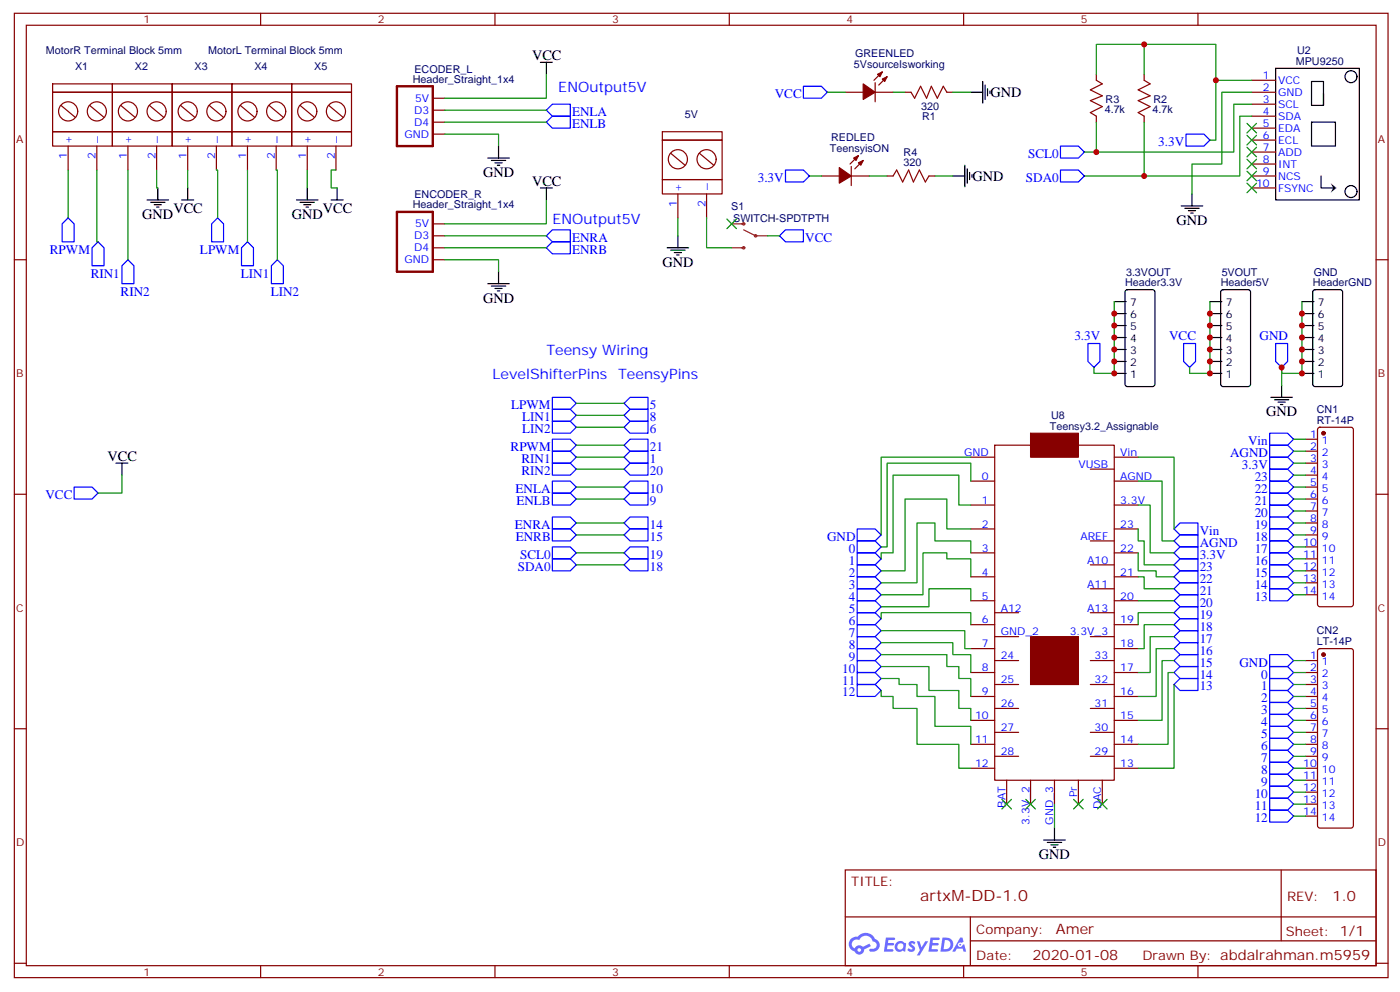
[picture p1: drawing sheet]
<svg xmlns="http://www.w3.org/2000/svg" width="413mm" height="292mm" viewBox="0 0 413 292" stroke-linecap="round" stroke-linejoin="round" font-family="sans-serif">
<g fill="none" stroke="#870000" stroke-width=".35">
<path d="M4.2 3.9h405.4v284.4h-405.4zM7.8 7.4h398.2v277.3h-398.2zM76.9 3.9v3.5M146 3.9v3.5M215.2 3.9v3.5M284.3 3.9v3.5M353.5 3.9v3.5M4.2 76.6h3.6M406 76.6h3.6M4.2 145.7h3.6M406 145.7h3.6M4.2 214.9h3.6"/>
<path d="M406 214.9h3.6M249.4 256.5h156.6v28.2h-156.6zM378 256.5v20.9M249.4 270.4h156.5M286.3 277.4h119.6M286.3 270.4v14.1M4.2 284h3.6M76.9 284.7v3.6M146 284.7v3.6M215.2 284.7v3.6M284.3 284.7v3.6M353.5 284.7v3.6"/>
<path d="M406 284h3.6"/>
</g>
<g fill="#5487ff">
<path d="M268.4 277.7a1.22 1.22 0 0 1 1.7 .2l-.4 .6a.47 .47 0 0 0-.3-.4 .47 .47 0 0 0-.5 .2l.2 .2a1.14 1.14 0 0 1 .7 1.8 1.14 1.14 0 0 1-1.9 0l-.2-.2 .5-.6 .7 .5a.29 .29 0 0 0 .4-.3 .29 .29 0 0 0-.3-.3 1.04 1.04 0 0 1-.6-1.7z"/>
<path d="M261.4 276.4h2.4l.3 .2-.1 .5-1.9 .1-.1 .8h1.5l.3 .4-.3 .4h-1.6l-.2 1.1h1.8l.1 .3-.1 .3-2.7 .1z"/>
<path d="M274.6 276.4h2.3l.3 .2-.1 .5-1.8 .1-.1 .8h1.5l.3 .4-.4 .4h-1.6l-.1 1.1h1.7l.2 .3-.2 .3-2.6 .1z"/>
<path d="M283.3 276.4h.7l.3 1.3-.6 .3a.69 .69 0 0 0-1 .3 .69 .69 0 0 0 .5 .9 .69 .69 0 0 0 .8-.6l.5-.2 .6 2.2h-.8l-.2-.9h-1.8l-.5 .9h-.8z"/>
<path d="M270.5 277.5h.8l.6 1.8 1.1-1.8h.9l-2.6 4.2h-.8l.9-1.5z"/>
<path d="M278.1 276.4l-.6 4.2h1.3a2.11 2.11 0 0 0 2.5-2.1 2.11 2.11 0 0 0-2.5-2.1zM278.8 277.2a1.39 1.39 0 0 1 1.7 1.4 1.39 1.39 0 0 1-1.8 1.3h-.3z"/>
<path d="M264.4 278.1a1.54 1.54 0 0 0-.1 2.1 1.54 1.54 0 0 0 2.2 .1l.6 .3 .3-2.3-.2-.3h-.4a1.49 1.49 0 0 0-2.4 .1zM264.7 279.1a.94 .94 0 0 1 1.8 0 .94 .94 0 0 1-1.8 0z"/>
<path d="M251.1 276.8a2.18 2.18 0 0 0 1.1 3.7 1.44 1.44 0 0 0 1.6 .9 1.44 1.44 0 0 0 1.2-1.4l2-1-.5-.8-1.9 1a1.47 1.47 0 0 0-2.4 .4 1.39 1.39 0 0 1-.7-1.9 1.39 1.39 0 0 1 2-.5 2.12 2.12 0 0 1 2.2-1.3 2.12 2.12 0 0 1 1.9 1.7 1.14 1.14 0 0 1 1.1 1.4 1.14 1.14 0 0 1-1.7 .7 .43 .43 0 0 0-.5 .4 .43 .43 0 0 0 .4 .5 1.98 1.98 0 0 0 2.5-1.2 1.98 1.98 0 0 0-1.2-2.6 3.1 3.1 0 0 0-5.3-.6l-.9 .1zM253 280.1a.55 .55 0 0 1 1.1 0 .55 .55 0 0 1-1.1 0z"/>
<circle cx="283.3" cy="278.5" r=".26"/>
</g>
<g fill="none" stroke="#870000" stroke-width=".35">
<path d="M15.5 24.7h17.7v2.5h-17.7zM15.5 27.2h17.7v11.6h-17.7zM15.5 38.8h17.7v4.3h-17.7zM18 31.1l4.2 3.5M26.5 31.1l4.2 3.5M33.2 24.7h17.6v2.5h-17.6zM33.2 27.2h17.6v11.6h-17.6zM33.2 38.8h17.6v4.3h-17.6zM35.6 31.1l4.3 3.5M44.1 31.1l4.2 3.5M50.8 24.7h17.6v2.5h-17.6zM50.8 27.2h17.6v11.6h-17.6z"/>
<path d="M50.8 38.8h17.6v4.3h-17.6zM53.3 31.1l4.2 3.5M61.7 31.1l4.3 3.5M68.4 24.7h17.7v2.5h-17.7zM68.4 27.2h17.7v11.6h-17.7zM68.4 38.8h17.7v4.3h-17.7zM70.9 31.1l4.2 3.5M79.4 31.1l4.2 3.5M86.1 24.7h17.6v2.5h-17.6zM86.1 27.2h17.6v11.6h-17.6zM86.1 38.8h17.6v4.3h-17.6zM88.5 31.1l4.3 3.5"/>
<path d="M97 31.1l4.2 3.5M127.7 29h3.5M127.7 39.5h3.5M127.7 36h3.5M127.7 32.5h3.5M195.4 38.8h17.7v2.5h-17.7zM249.4 27.2h5.3M258.2 24.4v5.6M258.2 27.2h5.3M260.3 21.2l-2.4 2.5M261.8 22.6l-2.5 2.5M267.1 27.2h1.7l1.1 1.8 1.7-3.6 1.8 3.6 1.4-3.6 1.8 3.6 1.7-3.6 1.1 1.8h1.8"/>
<path d="M323.5 21.9v1.8l1.8 1-3.6 1.8 3.6 1.8-3.6 1.4 3.6 1.7-3.6 1.8 1.8 1.1v1.7M337.6 21.9v1.8l1.8 1-3.6 1.8 3.6 1.8-3.6 1.4 3.6 1.7-3.6 1.8 1.8 1.1v1.7M369.4 27.2h7M369.4 37.8h7M369.4 34.3h7M369.4 30.7h7M369.4 23.7h7M20.1 43.1v7M28.6 43.1v7M37.7 43.1v7M46.2 43.1v7M55.4 43.1v7"/>
<path d="M63.9 43.1v7M73 43.1v7M81.5 43.1v7M90.7 43.1v7M99.1 43.1v7M195.4 41.3h17.7v11.7h-17.7zM195.4 53h17.7v4.2h-17.7zM197.9 45.2l4.2 3.5M200 57.2v7M206.4 45.2l4.2 3.5M208.5 57.2v7M242.4 51.9h5.2"/>
<path d="M251.2 51.9h5.3M251.2 49.1v5.6M253.3 45.9l-2.5 2.5M254.7 47.3l-2.5 2.5M261.8 51.9h1.7l1.1-1.8 1.7 3.6 1.8-3.6 1.4 3.6 1.8-3.6 1.7 3.6 1.1-1.8h1.8M369.4 51.9h7M369.4 55.4h7M369.4 48.4h7M369.4 44.8h7M369.4 41.3h7M127.7 66h3.5M127.7 76.6h3.5"/>
<path d="M127.7 73.1h3.5M127.7 69.5h3.5M286.5 134.8h7M293.5 131.3h35.3v98.7h-35.3zM321.7 138.3h7.1M328.8 134.8h7M385.2 129.5h3.6M385.2 133h3.6M385.2 136.6h3.6M389 126.2l.5-.2h9.1l.5 .2 .2 .5v51.5l-.2 .5-.5 .2h-9.1l-.5-.2-.2-.5v-51.5zM286.5 148.9h7M286.5 156h7"/>
<path d="M286.5 141.9h7M321.7 159.5h7.1M328.8 148.9h7M328.8 156h7M328.8 141.9h7M385.2 140.1h3.6M385.2 143.6h3.6M385.2 147.1h3.6M385.2 150.7h3.6M385.2 154.2h3.6M385.2 157.7h3.6M286.5 163h7"/>
<path d="M286.5 170.1h7M286.5 177.1h7M321.7 173.6h7.1M321.7 166.5h7.1M328.8 163h7M328.8 170.1h7M328.8 177.1h7M385.2 161.3h3.6M385.2 164.8h3.6M385.2 168.3h3.6M385.2 171.8h3.6M385.2 175.4h3.6"/>
<path d="M286.5 184.2h7M286.5 191.2h7M286.5 198.3h7M293.5 194.8h7.1M293.5 187.7h7.1M293.5 180.7h7.1M321.7 194.8h7.1M321.7 187.7h7.1M321.7 180.7h7.1M328.8 184.2h7M328.8 191.2h7M328.8 198.3h7"/>
<path d="M385.2 198.3h3.6M385.2 194.8h3.6M389 191.4l.5-.2h9.1l.5 .2 .2 .5v51.6l-.2 .5-.5 .2h-9.1l-.5-.3-.2-.4v-51.6zM286.5 205.4h7M286.5 212.4h7M286.5 219.5h7M293.5 215.9h7.1M293.5 208.9h7.1M293.5 201.8h7.1M321.7 215.9h7.1M321.7 208.9h7.1M321.7 201.8h7.1"/>
<path d="M328.8 205.4h7M328.8 212.4h7M328.8 219.5h7M385.2 205.4h3.6M385.2 212.4h3.6M385.2 219.5h3.6M385.2 215.9h3.6M385.2 208.9h3.6M385.2 201.8h3.6M286.5 226.5h7M293.5 223h7.1M297 230v7.1"/>
<path d="M304.1 230v7.1M311.1 230v7.1M318.2 230v7.1M321.7 223h7.1M325.3 230v7.1M328.8 226.5h7M385.2 226.5h3.6M385.2 223h3.6M385.2 230h3.6M385.2 233.6h3.6M385.2 237.1h3.6M385.2 240.6h3.6"/>
<circle cx="20.1" cy="32.8" r="2.82"/>
<circle cx="28.6" cy="32.8" r="2.82"/>
<circle cx="37.7" cy="32.8" r="2.82"/>
<circle cx="46.2" cy="32.8" r="2.82"/>
<circle cx="55.4" cy="32.8" r="2.82"/>
<circle cx="63.9" cy="32.8" r="2.82"/>
<circle cx="73" cy="32.8" r="2.82"/>
<circle cx="81.5" cy="32.8" r="2.82"/>
<circle cx="90.7" cy="32.8" r="2.82"/>
<circle cx="99.1" cy="32.8" r="2.82"/>
<circle cx="200" cy="47" r="2.82"/>
<circle cx="208.5" cy="47" r="2.82"/>
</g>
<g fill="#870000" stroke="#870000" stroke-width=".35">
<path d="M304.1 187.7h14.1v14.1h-14.1z"/>
<path d="M304.1 127.7h14.1v7.1h-14.1z"/>
<path d="M260.3 23.3l1.5-.7-.7 1.4z"/>
<path d="M258.9 21.9l1.4-.7-.7 1.4z"/>
<path d="M254.7 24.7l3.5 2.5-3.5 2.1z"/>
<path d="M253.3 48l1.4-.7-.7 1.4z"/>
<path d="M251.9 46.6l1.4-.7-.7 1.4z"/>
<path d="M247.6 49.4l3.6 2.5-3.6 2.1z"/>
<circle cx="390.5" cy="127.7" r=".53"/>
<circle cx="390.5" cy="193" r=".53"/>
</g>
<path d="M117.1 25.4h10.6v17.7h-10.6zM117.1 62.5h10.6v17.6h-10.6z" fill="none" stroke="#870000" stroke-width=".71"/>
<g fill="none" stroke="#8c2424" stroke-width=".35">
<path d="M215.9 73.1h3.5M215.9 66h3.5M219.4 67.8l3.6 1.7h3.5"/>
<circle cx="219.4" cy="73.1" r=".35"/>
<circle cx="219.4" cy="66" r=".35"/>
<circle cx="223" cy="69.5" r=".35"/>
</g>
<g fill="none" stroke="#000" stroke-width=".35">
<path d="M376.4 20.1h24.7v38.8h-24.7zM387 36h7.1v7.1h-7.1zM390.5 27.6v3.5h-3.5v-7.1h3.5v7.1M389.8 51.9v3.5h3.5M328.8 99.5h3.5M328.8 96h3.5M328.8 92.5h3.5M328.8 88.9h3.5M332.2 85.6l.5-.2h7.4l.6 .4 .1 27.5-.5 .6-7.6 .1-.7-.5v-27.4zM357 99.5h3.5M357 96h3.5M357 92.5h3.5"/>
<path d="M357 88.9h3.5M360.4 85.6l.5-.2h7.4l.7 .4v27.5l-.5 .6-7.6 .1-.7-.5v-27.4zM384.2 99.5h3.5M384.2 96h3.5M384.2 92.5h3.5M384.2 88.9h3.5M387.6 85.6l.5-.2h7.4l.6 .4 .1 27.5-.5 .6-7.6 .1-.7-.5-.1-27.4zM328.8 110.1h3.5M328.8 106.6h3.5M328.8 103h3.5M357 110.1h3.5M357 106.6h3.5"/>
<path d="M357 103h3.5M384.2 110.1h3.5M384.2 106.6h3.5M384.2 103h3.5"/>
<circle cx="398.6" cy="22.6" r="1.76"/>
<circle cx="398.6" cy="56.5" r="1.76"/>
</g>
<g fill="#fff" stroke="#fff" stroke-width=".35">
<circle cx="388.6" cy="112.6" r=".53"/>
<circle cx="361.4" cy="112.6" r=".53"/>
<circle cx="333.2" cy="112.6" r=".53"/>
</g>
<path d="M392.6 54l1.8 1.4-1.8 1.4 .7-1.4z" fill="#333"/>
<g fill="none" stroke="#00f" stroke-width=".35">
<path d="M161.2 32.5l1.8-1.8h5.3v3.6h-5.3zM161.2 36l1.8-1.7h5.3v3.5h-5.3zM237.1 25.4h5.3l1.7 1.8-1.7 1.8h-5.3zM350 39.5h5.2l1.8 1.8-1.8 1.8h-5.2zM231.8 50.1h5.3l1.7 1.8-1.7 1.8h-5.3zM312.9 50.1h5.3l1.8 1.8-1.8 1.8h-5.3zM312.9 43.1h5.3l1.8 1.7-1.8 1.8h-5.3zM18.3 66l1.8-1.8 1.8 1.8v5.3h-3.6zM28.9 71.3l1.8 1.8v5.3h-3.5v-5.3zM36 78.4l1.7-1.8 1.8 1.8v5.2h-3.5zM64.2 64.2l1.8 1.8v5.3h-3.6v-5.3zM73 71.3l1.8 1.8v5.3h-3.5v-5.3z"/>
<path d="M81.8 76.6l1.8 1.8v5.2h-3.5v-5.2zM163 71.3h5.3v3.5h-5.3l-1.8-1.7zM163 67.8h5.3v3.5h-5.3l-1.8-1.8zM231.8 67.8h5.3v3.5h-5.3l-1.8-1.8zM163 117.2h5.3l1.7 1.7-1.7 1.8h-5.3zM185.9 117.2h5.3v3.5h-5.3l-1.8-1.8zM321 101.3h3.6v5.3l-1.8 1.7-1.8-1.7zM349.2 101.3h3.6v5.3l-1.8 1.7-1.8-1.7zM376.4 101.3h3.5v5.3l-1.7 1.7-1.8-1.7zM163 129.5h5.3l1.7 1.8-1.7 1.7h-5.3zM163 133h5.3l1.7 1.8-1.7 1.8h-5.3zM163 136.6h5.3l1.7 1.7-1.7 1.8h-5.3z"/>
<path d="M163 120.7h5.3l1.7 1.7-1.7 1.8h-5.3zM163 124.2h5.3l1.7 1.8-1.7 1.7h-5.3zM185.9 120.7h5.3v3.5h-5.3l-1.8-1.8zM185.9 124.2h5.3v3.5h-5.3l-1.8-1.7zM185.9 129.5h5.3v3.5h-5.3l-1.8-1.7zM185.9 133h5.3v3.6h-5.3l-1.8-1.8zM185.9 136.6h5.3v3.5h-5.3l-1.8-1.8zM374.6 127.7h5.3l1.8 1.8-1.8 1.8h-5.3zM374.6 131.3h5.3l1.8 1.7-1.8 1.8h-5.3zM374.6 134.8h5.3l1.8 1.8-1.8 1.7h-5.3zM374.6 138.3h5.3l1.8 1.8-1.8 1.8h-5.3zM21.9 143.6h5.3l1.7 1.8-1.7 1.7h-5.3z"/>
<path d="M163 145.4h5.3l1.7 1.7-1.7 1.8h-5.3zM163 141.9h5.3l1.7 1.7-1.7 1.8h-5.3zM163 152.4h5.3l1.7 1.8-1.7 1.8h-5.3zM163 156h5.3l1.7 1.7-1.7 1.8h-5.3zM185.9 141.9h5.3v3.5h-5.3l-1.8-1.8zM185.9 145.4h5.3v3.5h-5.3l-1.8-1.8zM185.9 156h5.3v3.5h-5.3l-1.8-1.8zM185.9 152.4h5.3v3.6h-5.3l-1.8-1.8zM252.9 156h5.3l1.8 1.7-1.8 1.8h-5.3zM252.9 159.5h5.3l1.8 1.8-1.8 1.7h-5.3zM346.4 156l1.8-1.8h5.3v3.5h-5.3zM348.2 157.7h5.3v3.6h-5.3l-1.8-1.8z"/>
<path d="M374.6 141.9h5.3l1.8 1.7-1.8 1.8h-5.3zM374.6 145.4h5.3l1.8 1.7-1.8 1.8h-5.3zM374.6 148.9h5.3l1.8 1.8-1.8 1.7h-5.3zM374.6 152.4h5.3l1.8 1.8-1.8 1.8h-5.3zM374.6 156h5.3l1.8 1.7-1.8 1.8h-5.3zM374.6 159.5h5.3l1.8 1.8-1.8 1.7h-5.3zM163 161.3h5.3l1.7 1.7-1.7 1.8h-5.3zM163 164.8h5.3l1.7 1.7-1.7 1.8h-5.3zM185.9 161.3h5.3v3.5h-5.3l-1.8-1.8zM185.9 164.8h5.3v3.5h-5.3l-1.8-1.8zM252.9 163h5.3l1.8 1.8-1.8 1.7h-5.3zM252.9 166.5h5.3l1.8 1.8-1.8 1.8h-5.3z"/>
<path d="M252.9 170.1h5.3l1.8 1.7-1.8 1.8h-5.3zM252.9 173.6h5.3l1.8 1.8-1.8 1.7h-5.3zM252.9 177.1h5.3l1.8 1.8-1.8 1.8h-5.3zM346.4 170.1l1.8-1.8h5.3v3.5h-5.3zM346.4 163l1.8-1.7h5.3v3.5h-5.3zM348.2 175.4h5.3v3.5h-5.3l-1.8-1.8zM348.2 171.8h5.3v3.6h-5.3l-1.8-1.8zM348.2 164.8h5.3v3.5h-5.3l-1.8-1.8zM374.6 163h5.3l1.8 1.8-1.8 1.7h-5.3zM374.6 166.5h5.3l1.8 1.8-1.8 1.8h-5.3zM374.6 170.1h5.3l1.8 1.7-1.8 1.8h-5.3zM374.6 173.6h5.3l1.8 1.8-1.8 1.7h-5.3z"/>
<path d="M252.9 180.7h5.3l1.8 1.7-1.8 1.8h-5.3zM252.9 184.2h5.3l1.8 1.7-1.8 1.8h-5.3zM252.9 187.7h5.3l1.8 1.8-1.8 1.7h-5.3zM252.9 191.2h5.3l1.8 1.8-1.8 1.8h-5.3zM252.9 194.8h5.3l1.8 1.7-1.8 1.8h-5.3zM252.9 198.3h5.3l1.8 1.8-1.8 1.7h-5.3zM346.4 180.7l1.8-1.8h5.3v3.5h-5.3zM348.2 196.5h5.3v3.6h-5.3l-1.8-1.8zM348.2 193h5.3v3.5h-5.3l-1.8-1.7zM348.2 189.5h5.3v3.5h-5.3l-1.8-1.8zM348.2 185.9h5.3v3.6h-5.3l-1.8-1.8zM348.2 182.4h5.3v3.5h-5.3l-1.8-1.7z"/>
<path d="M374.6 196.5h5.3l1.8 1.8-1.8 1.8h-5.3zM374.6 193h5.3l1.8 1.8-1.8 1.7h-5.3zM252.9 201.8h5.3l1.8 1.8-1.8 1.8h-5.3zM346.4 201.8l1.8-1.7h5.3v3.5h-5.3zM374.6 217.7h5.3l1.8 1.8-1.8 1.7h-5.3zM374.6 214.2h5.3l1.8 1.7-1.8 1.8h-5.3zM374.6 210.6h5.3l1.8 1.8-1.8 1.8h-5.3zM374.6 207.1h5.3l1.8 1.8-1.8 1.7h-5.3zM374.6 203.6h5.3l1.8 1.8-1.8 1.7h-5.3zM374.6 200.1h5.3l1.8 1.7-1.8 1.8h-5.3zM374.6 238.9h5.3l1.8 1.7-1.8 1.8h-5.3zM374.6 235.3h5.3l1.8 1.8-1.8 1.8h-5.3z"/>
<path d="M374.6 231.8h5.3l1.8 1.8-1.8 1.7h-5.3zM374.6 228.3h5.3l1.8 1.7-1.8 1.8h-5.3zM374.6 224.8h5.3l1.8 1.7-1.8 1.8h-5.3zM374.6 221.2h5.3l1.8 1.8-1.8 1.8h-5.3z"/>
</g>
<g fill="none" stroke="#000" stroke-width=".35">
<path d="M159.5 18.4h3.5M161.2 18.4v3.5M286.5 27.2h3.5M290 24v6.4M290.7 25.1v4.2M291.4 26.1v2.2M292.1 26.8v.8M43.4 58.9h6.3M44.4 59.7h4.3M46.6 55.4v3.5M53.6 58.9h3.5M55.4 55.4v3.5"/>
<path d="M87.5 58.9h6.3M88.5 59.7h4.3M90.7 55.4v3.5M97.7 58.9h3.5M99.5 55.4v3.5M143.9 46.6h6.4M145 47.3h4.2M146 48h2.2M146.8 48.7h.7M147.1 43.1v3.5M159.5 55.4h3.5M161.2 55.4v3.5"/>
<path d="M281.2 51.9h3.5M284.7 48.7v6.4M285.4 49.8v4.2M286.1 50.8v2.2M286.8 51.5v.7M351.7 57.2v3.5M45.5 60.4h2.1M46.2 61.1h.7M89.6 60.4h2.1M90.3 61.1h.7M196.8 73.1h6.4M197.9 73.8h4.2"/>
<path d="M199 74.5h2.1M199.7 75.2h.7M200 69.5v3.6M348.5 60.7h6.4M349.6 61.4h4.2M350.7 62.1h2.1M351.4 62.8h.7M143.9 83.6h6.4M145 84.3h4.2M146 85.1h2.2M146.8 85.8h.7M147.1 80.1v3.5"/>
<path d="M375 117.2h6.4M376.1 117.9h4.2M377.1 118.6h2.1M377.8 119.3h.7M378.2 113.6v3.6M34.2 136.6h3.5M36 136.6v3.5M308 247.7h6.3M309 248.4h4.3M310.1 249.1h2.1M310.8 249.8h.7M311.1 244.2v3.5"/>
</g>
<g fill="none" stroke="#008700" stroke-width=".35">
<path d="M337.6 13.1h21.2v28.2h-1.8M131.2 39.5h15.9v3.6M131.2 32.5h30M131.2 36h30M161.2 21.9v7.1h-30M244.1 27.2h5.3M263.5 27.2h3.6M281.2 27.2h5.3M323.5 21.9v-8.8h14.1v8.8M323.5 36v8.8M337.6 36v15.9M358.8 23.7h10.6"/>
<path d="M369.4 30.7h-5.3v14.1h-44.1M369.4 34.3h-3.6v17.6h-45.8M369.4 27.2h-8.9v21.2h-8.8v8.8M20.1 50.1v14.1M28.6 50.1v21.2h.3M37.7 50.1v26.5M46.2 50.1v5.3h.4M55.4 50.1v5.3M63.9 50.1h.3v14.1M73 50.1v21.2M81.5 50.1h.3v26.5M90.7 50.1v5.3"/>
<path d="M99.1 50.1h-1.4v5.3h1.8M161.2 58.9v7.1h-30M238.8 51.9h3.6M256.5 51.9h5.3M275.9 51.9h5.3M131.2 76.6h15.9v3.5M131.2 73.1h30M131.2 69.5h30M200 64.2v5.3M208.5 64.2v8.9h7.4M226.5 69.5h3.5M328.8 88.9v21.2h-6v-1.8"/>
<path d="M357 88.9v21.2h-6v-1.8M384.2 88.9v21.2h-6v-1.8v5.3M170 118.9h14.1M170 122.4h14.1M170 126h14.1M170 134.8h14.1M170 131.3h14.1M170 138.3h14.1M286.5 134.8h-26.5v22.9M335.8 134.8h10.6v21.2M381.7 129.5h3.5M381.7 133h3.5"/>
<path d="M381.7 136.6h3.5M36 140.1v5.3h-7.1M170 143.6h14.1M170 147.1h14.1M170 154.2h14.1M170 157.7h14.1M286.5 141.9v-5.3h-24.7v24.7h-1.8M286.5 148.9h-3.6v-8.8h-19.4v22.9h-3.5v1.8M286.5 156h-7.1v-8.9h-12.3v21.2h-7.1M335.8 141.9h7.1v17.6h3.5M335.8 148.9h3.6v14.1h7M335.8 156v3.5h1.8v7h8.8"/>
<path d="M381.7 140.1h3.5M381.7 143.6h3.5M381.7 147.1h3.5M381.7 150.7h3.5M381.7 154.2h3.5M381.7 157.7h3.5M170 163h14.1M170 166.5h14.1M286.5 163v-3.5h-10.6v-5.3h-5.3v17.6h-10.6M286.5 170.1v-5.3h-7.1v-1.8h-7.1v12.4h-12.3M286.5 177.1v-3.5h-12.4v5.3h-14.1M335.8 163v5.3h5.3v1.8h5.3"/>
<path d="M335.8 170.1h1.8v3.5h8.8M335.8 177.1h10.6M381.7 161.3h3.5M381.7 164.8h3.5M381.7 168.3h3.5M381.7 171.8h3.5M381.7 175.4h3.5M260 182.4v-1.7h26.5v3.5M260 185.9h24.7v5.3h1.8M260 189.5h21.2v3.5h5.3v5.3M260 193h19.4v3.5h3.5v3.6h3.6v5.3M260 196.5h14.1v7.1h8.8v5.3h3.6v3.5"/>
<path d="M346.4 180.7h-10.6v3.5M346.4 184.2h-8.8v7h-1.8M346.4 187.7h-7v10.6h-3.6M346.4 191.2h-5.3v14.2h-5.3M346.4 194.8h-3.5v17.6h-7.1M346.4 198.3h-1.7v21.2h-8.9M381.7 198.3h3.5M381.7 194.8h3.5M260 200.1h5.3v1.7h5.3v3.6h5.3v8.8h10.6v5.3M260 203.6v1.8h3.5v3.5h7.1v10.6h12.3v7h3.6M346.4 201.8v24.7h-10.6M381.7 219.5h3.5"/>
<path d="M381.7 215.9h3.5M381.7 212.4h3.5M381.7 208.9h3.5M381.7 205.4h3.5M381.7 201.8h3.5M311.1 237.1v7.1M381.7 237.1h3.5M381.7 233.6h3.5M381.7 230h3.5M381.7 226.5h3.5M381.7 223h3.5M381.7 240.6h3.5"/>
</g>
<g fill="#c00">
<circle cx="358.8" cy="23.7" r=".88"/>
<circle cx="357" cy="106.6" r=".88"/>
<circle cx="357" cy="103" r=".88"/>
<circle cx="357" cy="99.5" r=".88"/>
<circle cx="357" cy="96" r=".88"/>
<circle cx="357" cy="92.5" r=".88"/>
<circle cx="357" cy="110.1" r=".88"/>
<circle cx="384.2" cy="110.1" r=".88"/>
<circle cx="384.2" cy="92.5" r=".88"/>
<circle cx="384.2" cy="96" r=".88"/>
<circle cx="384.2" cy="99.5" r=".88"/>
<circle cx="384.2" cy="103" r=".88"/>
<circle cx="384.2" cy="106.6" r=".88"/>
<circle cx="323.5" cy="44.8" r=".88"/>
<circle cx="337.6" cy="51.9" r=".88"/>
<circle cx="337.6" cy="13.1" r=".88"/>
<circle cx="328.8" cy="110.1" r=".88"/>
<circle cx="328.8" cy="92.5" r=".88"/>
<circle cx="328.8" cy="96" r=".88"/>
<circle cx="328.8" cy="99.5" r=".88"/>
<circle cx="328.8" cy="103" r=".88"/>
<circle cx="328.8" cy="106.6" r=".88"/>
<circle cx="378.2" cy="108.3" r=".88"/>
</g>
<g fill="#c00" stroke="#008700" stroke-width=".35">
<path d="M295.6 235.7l2.8 2.8zM298.4 235.7l-2.8 2.8z"/>
<path d="M302.7 235.7l2.8 2.8zM302.7 238.5l2.8-2.8z"/>
<path d="M316.8 235.7l2.8 2.8zM319.6 235.7l-2.8 2.8z"/>
<path d="M323.8 235.7l2.9 2.8zM326.7 235.7l-2.9 2.8z"/>
<path d="M214.5 64.6l2.8 2.8zM217.3 64.6l-2.8 2.8z"/>
<path d="M367.9 36.4l2.9 2.8zM370.8 36.4l-2.9 2.8z"/>
<path d="M367.9 39.9l2.9 2.8zM370.8 39.9l-2.9 2.8z"/>
<path d="M367.9 43.4l2.9 2.8zM370.8 43.4l-2.9 2.8z"/>
<path d="M367.9 47l2.9 2.8zM370.8 47l-2.9 2.8z"/>
<path d="M367.9 50.5l2.9 2.8zM370.8 50.5l-2.9 2.8z"/>
<path d="M367.9 54l2.9 2.8zM370.8 54l-2.9 2.8z"/>
</g>
<text font-size="4.6" fill="#800" x="271.5" y="265.5">artxM-DD-1.0</text>
<g font-size="4.2">
<text x="157" y="17.7">VCC</text>
<text x="292.3" y="28.7">GND</text>
<text x="142.5" y="52.2">GND</text>
<text x="287" y="53.4">GND</text>
<text x="157" y="54.7">VCC</text>
<text x="42" y="64.6">GND</text>
<text x="51.2" y="62.8">VCC</text>
<text x="86.1" y="64.6">GND</text>
<text x="95.2" y="62.8">VCC</text>
<text x="347.1" y="66.4">GND</text>
<text x="195.4" y="78.7">GND</text>
<text x="142.5" y="89.3">GND</text>
<text x="373.6" y="122.8">GND</text>
<text x="31.7" y="135.9">VCC</text>
<text x="306.6" y="253.3">GND</text>
</g>
<g font-size="4.2" fill="#00f">
<text x="164.7" y="27.2">ENOutput5V</text>
<text x="163" y="66">ENOutput5V</text>
<text x="161.2" y="104.8">Teensy Wiring</text>
<text x="145.3" y="111.9">LevelShifterPins</text>
<text x="182.4" y="111.9">TeensyPins</text>
</g>
<g font-size="4.2" fill="#800">
<text x="393.2" y="265.8">1.0</text>
<text x="311.6" y="275.3">Amer</text>
<text x="304.7" y="283.1">2020-01-08</text>
</g>
<g font-size="3.9" fill="#00f">
<text x="228.6" y="29">VCC</text>
<text x="168.8" y="34.3">ENLA</text>
<text x="168.8" y="37.8">ENLB</text>
<text x="303.4" y="46.6">SCL0</text>
<text x="341.8" y="43.1">3.3V</text>
<text x="223.6" y="53.7">3.3V</text>
<text x="302.7" y="53.7">SDA0</text>
<text x="168.8" y="71.3">ENRA</text>
<text x="237.6" y="71.3">VCC</text>
<text x="14.7" y="74.9">RPWM</text>
<text x="59" y="74.9">LPWM</text>
<text x="168.8" y="74.8">ENRB</text>
<text x="26.8" y="82">RIN1</text>
<text x="71" y="82">LIN1</text>
<text x="35.6" y="87.2">RIN2</text>
<text x="79.9" y="87.2">LIN2</text>
<text x="317" y="100.3">3.3V</text>
<text x="345" y="100.3">VCC</text>
<text x="371.7" y="100.3">GND</text>
<text x="150.9" y="120.7">LPWM</text>
<text x="154.1" y="124.2">LIN1</text>
<text x="191.7" y="120.7">5</text>
<text x="191.7" y="124.2">8</text>
<text x="154.1" y="127.7">LIN2</text>
<text x="191.7" y="127.7">6</text>
<text x="368.3" y="131.3">Vin</text>
<text x="150.7" y="133">RPWM</text>
<text x="153.9" y="136.6">RIN1</text>
<text x="191.7" y="133">21</text>
<text x="191.7" y="136.6">1</text>
<text x="362.9" y="134.8">AGND</text>
<text x="153.9" y="140.1">RIN2</text>
<text x="191.7" y="140.1">20</text>
<text x="366.5" y="138.3">3.3V</text>
<text x="370.2" y="141.9">23</text>
<text x="13.4" y="147.1">VCC</text>
<text x="152.1" y="145.4">ENLA</text>
<text x="152.4" y="148.9">ENLB</text>
<text x="191.7" y="145.4">10</text>
<text x="191.7" y="148.9">9</text>
<text x="370.2" y="145.4">22</text>
<text x="370.2" y="148.9">21</text>
<text x="151.9" y="156">ENRA</text>
<text x="191.7" y="156">14</text>
<text x="370.2" y="152.4">20</text>
<text x="370.2" y="156">19</text>
<text x="152.2" y="159.5">ENRB</text>
<text x="191.7" y="159.5">15</text>
<text x="244" y="159.5">GND</text>
<text x="354" y="161.3">AGND</text>
<text x="354" y="157.7">Vin</text>
<text x="370.2" y="159.5">18</text>
<text x="153.5" y="164.8">SCL0</text>
<text x="191.7" y="164.8">19</text>
<text x="250.5" y="163">0</text>
<text x="250.5" y="166.5">1</text>
<text x="354" y="164.8">3.3V</text>
<text x="370.2" y="163">17</text>
<text x="370.2" y="166.5">16</text>
<text x="152.8" y="168.3">SDA0</text>
<text x="191.7" y="168.3">18</text>
<text x="250.5" y="170.1">2</text>
<text x="250.5" y="173.6">3</text>
<text x="354" y="171.8">22</text>
<text x="354" y="168.3">23</text>
<text x="370.2" y="170.1">15</text>
<text x="370.2" y="173.6">14</text>
<text x="250.5" y="177.1">4</text>
<text x="354" y="178.9">20</text>
<text x="354" y="175.4">21</text>
<text x="370.2" y="177.1">13</text>
<text x="250.5" y="180.7">5</text>
<text x="250.5" y="184.2">6</text>
<text x="354" y="185.9">18</text>
<text x="354" y="182.4">19</text>
<text x="250.5" y="187.7">7</text>
<text x="250.5" y="191.2">8</text>
<text x="354" y="189.5">17</text>
<text x="250.5" y="194.8">9</text>
<text x="354" y="196.5">15</text>
<text x="354" y="193">16</text>
<text x="365.7" y="196.5">GND</text>
<text x="248.5" y="198.3">10</text>
<text x="248.5" y="201.8">11</text>
<text x="354" y="203.6">13</text>
<text x="354" y="200.1">14</text>
<text x="372.2" y="203.6">1</text>
<text x="372.2" y="200.1">0</text>
<text x="248.5" y="205.4">12</text>
<text x="372.2" y="207.1">2</text>
<text x="372.2" y="214.2">4</text>
<text x="372.2" y="210.6">3</text>
<text x="372.2" y="221.2">6</text>
<text x="372.2" y="217.7">5</text>
<text x="372.2" y="224.8">7</text>
<text x="372.2" y="231.8">9</text>
<text x="372.2" y="228.3">8</text>
<text x="370.2" y="238.9">11</text>
<text x="370.2" y="235.3">10</text>
<text x="370.2" y="242.4">12</text>
</g>
<g font-size="3.9" fill="#800">
<text x="251.2" y="261.1">TITLE:</text>
<text x="379.8" y="265.8">REV:</text>
<text x="288.1" y="275.3">Company:</text>
<text x="379.5" y="275.9">Sheet: 1/1</text>
<text x="288.1" y="283">Date:</text>
<text x="337.1" y="283.1">Drawn By: abdalrahman.m5959</text>
</g>
<g font-size="3.2" fill="#800">
<text x="42.3" y="6.9">1</text>
<text x="111.5" y="6.9">2</text>
<text x="180.6" y="6.9">3</text>
<text x="249.8" y="6.9">4</text>
<text x="318.9" y="6.9">5</text>
<text x="4.8" y="42">A</text>
<text x="406.6" y="42">A</text>
<text x="4.8" y="111.2">B</text>
<text x="406.6" y="111.2">B</text>
<text x="4.8" y="180.3">C</text>
<text x="406.6" y="180.3">C</text>
<text x="4.8" y="249.4">D</text>
<text x="406.6" y="249.4">D</text>
<text x="42.3" y="287.7">1</text>
<text x="111.5" y="287.7">2</text>
<text x="180.6" y="287.7">3</text>
<text x="249.8" y="287.7">4</text>
<text x="318.9" y="287.7">5</text>
</g>
<g font-size="3.2" fill="#000080">
<text x="13.6" y="16">MotorR Terminal Block 5mm</text>
<text x="61.4" y="16">MotorL Terminal Block 5mm</text>
<text x="252.3" y="16.9">GREENLED</text>
<text x="382.8" y="15.9">U2</text>
<text x="22.1" y="20.6">X1</text>
<text x="39.8" y="20.6">X2</text>
<text x="57.4" y="20.6">X3</text>
<text x="75.1" y="20.6">X4</text>
<text x="92.7" y="20.6">X5</text>
<text x="122.3" y="21.4">ECODER_L</text>
<text x="252" y="20.1">5VsourceIsworking</text>
<text x="382.4" y="19.1">MPU9250</text>
<text x="121.8" y="24.4">Header_Straight_1x4</text>
<text x="202.1" y="34.7">5V</text>
<text x="271.8" y="32.5">320</text>
<text x="272.1" y="35.5">R1</text>
<text x="326" y="33.3">4.7k</text>
<text x="326.2" y="30.2">R3</text>
<text x="340.1" y="33.3">4.7k</text>
<text x="340.4" y="30.2">R2</text>
<text x="245.3" y="41.6">REDLED</text>
<text x="244.9" y="44.8">TeensyisON</text>
<text x="266.6" y="46">R4</text>
<text x="266.6" y="49.1">320</text>
<text x="122.3" y="58.4">ENCODER_R</text>
<text x="121.8" y="61.4">Header_Straight_1x4</text>
<text x="215.8" y="61.8">S1</text>
<text x="216.3" y="65.4">SWITCH-SPDTPTH</text>
<text x="332.3" y="81.3">3.3VOUT</text>
<text x="360.5" y="81.3">5VOUT</text>
<text x="387.6" y="81.3">GND</text>
<text x="332" y="84.3">Header3.3V</text>
<text x="360.2" y="84.3">Header5V</text>
<text x="387.4" y="84.3">HeaderGND</text>
<text x="310.1" y="123.5">U8</text>
<text x="388.6" y="124.9">RT-14P</text>
<text x="388.6" y="121.7">CN1</text>
<text x="309.8" y="126.7">Teensy3.2_Assignable</text>
<text x="388.6" y="190.2">LT-14P</text>
<text x="388.6" y="187">CN2</text>
</g>
<g font-size="3.2" fill="#00f">
<text x="372.6" y="23.3">1</text>
<text x="372.6" y="26.8">2</text>
<text x="377.1" y="28.3">GND</text>
<text x="377.1" y="24.7">VCC</text>
<text x="122.2" y="33.5">D3</text>
<text x="122.5" y="30">5V</text>
<text x="372.6" y="33.9">4</text>
<text x="372.6" y="30.4">3</text>
<text x="377.1" y="35.3">SDA</text>
<text x="377.1" y="31.8">SCL</text>
<text x="119.4" y="40.6">GND</text>
<text x="122.2" y="37.1">D4</text>
<text x="372.6" y="41">6</text>
<text x="372.6" y="37.4">5</text>
<text x="377.1" y="38.8">EDA</text>
<text x="19.8" y="46.9" transform="rotate(-90 19.8 46.9)">1</text>
<text x="21.2" y="42.4" transform="rotate(-90 21.2 42.4)">+</text>
<text x="28.2" y="46.9" transform="rotate(-90 28.2 46.9)">2</text>
<text x="28.6" y="42" transform="rotate(-90 28.6 42)">_</text>
<text x="37.4" y="46.9" transform="rotate(-90 37.4 46.9)">1</text>
<text x="38.8" y="42.4" transform="rotate(-90 38.8 42.4)">+</text>
<text x="45.9" y="46.9" transform="rotate(-90 45.9 46.9)">2</text>
<text x="46.2" y="42" transform="rotate(-90 46.2 42)">_</text>
<text x="55" y="46.9" transform="rotate(-90 55 46.9)">1</text>
<text x="56.4" y="42.4" transform="rotate(-90 56.4 42.4)">+</text>
<text x="63.5" y="46.9" transform="rotate(-90 63.5 46.9)">2</text>
<text x="63.9" y="42" transform="rotate(-90 63.9 42)">_</text>
<text x="72.7" y="46.9" transform="rotate(-90 72.7 46.9)">1</text>
<text x="74.1" y="42.4" transform="rotate(-90 74.1 42.4)">+</text>
<text x="81.1" y="46.9" transform="rotate(-90 81.1 46.9)">2</text>
<text x="81.5" y="42" transform="rotate(-90 81.5 42)">_</text>
<text x="90.3" y="46.9" transform="rotate(-90 90.3 46.9)">1</text>
<text x="91.7" y="42.4" transform="rotate(-90 91.7 42.4)">+</text>
<text x="98.8" y="46.9" transform="rotate(-90 98.8 46.9)">2</text>
<text x="99.1" y="42" transform="rotate(-90 99.1 42)">_</text>
<text x="372.6" y="44.5">7</text>
<text x="377.1" y="45.9">ADD</text>
<text x="377.1" y="42.4">ECL</text>
<text x="372.6" y="51.5">9</text>
<text x="372.6" y="48">8</text>
<text x="377.1" y="53">NCS</text>
<text x="377.1" y="49.4">INT</text>
<text x="201.1" y="56.5" transform="rotate(-90 201.1 56.5)">+</text>
<text x="208.5" y="56.1" transform="rotate(-90 208.5 56.1)">_</text>
<text x="370.6" y="55.1">10</text>
<text x="377.1" y="56.5">FSYNC</text>
<text x="199.7" y="61" transform="rotate(-90 199.7 61)">1</text>
<text x="208.1" y="61" transform="rotate(-90 208.1 61)">2</text>
<text x="122.2" y="70.6">D3</text>
<text x="122.5" y="67.1">5V</text>
<text x="119.4" y="77.6">GND</text>
<text x="122.2" y="74.1">D4</text>
<text x="386.6" y="129.2">1</text>
<text x="390.1" y="130.9">1</text>
<text x="284.5" y="134.4">GND</text>
<text x="318.2" y="138">VUSB</text>
<text x="330.6" y="134.4">Vin</text>
<text x="386.6" y="132.7">2</text>
<text x="386.6" y="136.2">3</text>
<text x="390.1" y="134.4">2</text>
<text x="390.1" y="138">3</text>
<text x="289.7" y="141.5">0</text>
<text x="330.6" y="141.5">AGND</text>
<text x="386.6" y="139.7">4</text>
<text x="386.6" y="143.3">5</text>
<text x="390.1" y="141.5">4</text>
<text x="289.7" y="148.6">1</text>
<text x="330.6" y="148.6">3.3V</text>
<text x="386.6" y="146.8">6</text>
<text x="390.1" y="145">5</text>
<text x="390.1" y="148.6">6</text>
<text x="289.7" y="155.6">2</text>
<text x="330.6" y="155.6">23</text>
<text x="386.6" y="150.3">7</text>
<text x="386.6" y="153.8">8</text>
<text x="390.1" y="152.1">7</text>
<text x="390.1" y="155.6">8</text>
<text x="318.8" y="159.1">AREF</text>
<text x="384.6" y="160.9">10</text>
<text x="386.6" y="157.4">9</text>
<text x="390.1" y="159.1">9</text>
<text x="289.7" y="162.7">3</text>
<text x="320.8" y="166.2">A10</text>
<text x="330.6" y="162.7">22</text>
<text x="384.6" y="164.4">11</text>
<text x="384.6" y="168">12</text>
<text x="390.1" y="162.7">10</text>
<text x="390.1" y="166.2">11</text>
<text x="289.7" y="169.7">4</text>
<text x="320.8" y="173.2">A11</text>
<text x="330.6" y="169.7">21</text>
<text x="384.6" y="171.5">13</text>
<text x="390.1" y="169.7">12</text>
<text x="390.1" y="173.2">13</text>
<text x="289.7" y="176.8">5</text>
<text x="330.6" y="176.8">20</text>
<text x="384.6" y="175">14</text>
<text x="390.1" y="176.8">14</text>
<text x="289.7" y="183.8">6</text>
<text x="295.3" y="180.3">A12</text>
<text x="320.8" y="180.3">A13</text>
<text x="330.6" y="183.8">19</text>
<text x="289.7" y="190.9">7</text>
<text x="295.3" y="187.4">GND_2</text>
<text x="315.6" y="187.4">3.3V_3</text>
<text x="330.6" y="190.9">18</text>
<text x="289.7" y="197.9">8</text>
<text x="295.3" y="194.4">24</text>
<text x="323" y="194.4">33</text>
<text x="330.6" y="197.9">17</text>
<text x="386.6" y="194.4">1</text>
<text x="386.6" y="197.9">2</text>
<text x="390.1" y="196.2">1</text>
<text x="295.3" y="201.5">25</text>
<text x="323" y="201.5">32</text>
<text x="386.6" y="201.5">3</text>
<text x="390.1" y="199.7">2</text>
<text x="390.1" y="203.2">3</text>
<text x="289.7" y="205">9</text>
<text x="295.3" y="208.5">26</text>
<text x="323" y="208.5">31</text>
<text x="330.6" y="205">16</text>
<text x="386.6" y="205">4</text>
<text x="386.6" y="208.5">5</text>
<text x="390.1" y="206.8">4</text>
<text x="287.7" y="212.1">10</text>
<text x="295.3" y="215.6">27</text>
<text x="323" y="215.6">30</text>
<text x="330.6" y="212.1">15</text>
<text x="386.6" y="212.1">6</text>
<text x="386.6" y="215.6">7</text>
<text x="390.1" y="210.3">5</text>
<text x="390.1" y="213.8">6</text>
<text x="287.7" y="219.1">11</text>
<text x="330.6" y="219.1">14</text>
<text x="386.6" y="219.1">8</text>
<text x="390.1" y="217.3">7</text>
<text x="390.1" y="220.9">8</text>
<text x="287.7" y="226.2">12</text>
<text x="295.3" y="222.6">28</text>
<text x="323" y="222.6">29</text>
<text x="330.6" y="226.2">13</text>
<text x="384.6" y="226.2">10</text>
<text x="386.6" y="222.6">9</text>
<text x="390.1" y="224.4">9</text>
<text x="390.1" y="227.9">10</text>
<text x="384.6" y="229.7">11</text>
<text x="384.6" y="233.2">12</text>
<text x="390.1" y="231.5">11</text>
<text x="296.7" y="238.1" transform="rotate(-90 296.7 238.1)">BAT</text>
<text x="317.9" y="235.1" transform="rotate(-90 317.9 235.1)">Pr</text>
<text x="324.9" y="238.6" transform="rotate(-90 324.9 238.6)">DAC</text>
<text x="384.6" y="236.7">13</text>
<text x="390.1" y="235">12</text>
<text x="390.1" y="238.5">13</text>
<text x="303.7" y="243.2" transform="rotate(-90 303.7 243.2)">3.3V_2</text>
<text x="310.8" y="243.1" transform="rotate(-90 310.8 243.1)">GND_3</text>
<text x="384.6" y="240.3">14</text>
<text x="390.1" y="242">14</text>
</g>
<g font-size="3.2">
<text x="333.5" y="93.9">6</text>
<text x="333.5" y="90.3">7</text>
<text x="361.7" y="93.9">6</text>
<text x="361.7" y="90.3">7</text>
<text x="388.9" y="93.9">6</text>
<text x="388.9" y="90.3">7</text>
<text x="333.5" y="100.9">4</text>
<text x="333.5" y="97.4">5</text>
<text x="361.7" y="100.9">4</text>
<text x="361.7" y="97.4">5</text>
<text x="388.9" y="100.9">4</text>
<text x="388.9" y="97.4">5</text>
<text x="333.5" y="108">2</text>
<text x="333.5" y="104.5">3</text>
<text x="361.7" y="108">2</text>
<text x="361.7" y="104.5">3</text>
<text x="388.9" y="108">2</text>
<text x="388.9" y="104.5">3</text>
<text x="333.5" y="111.5">1</text>
<text x="361.7" y="111.5">1</text>
<text x="388.9" y="111.5">1</text>
</g>
</svg>
